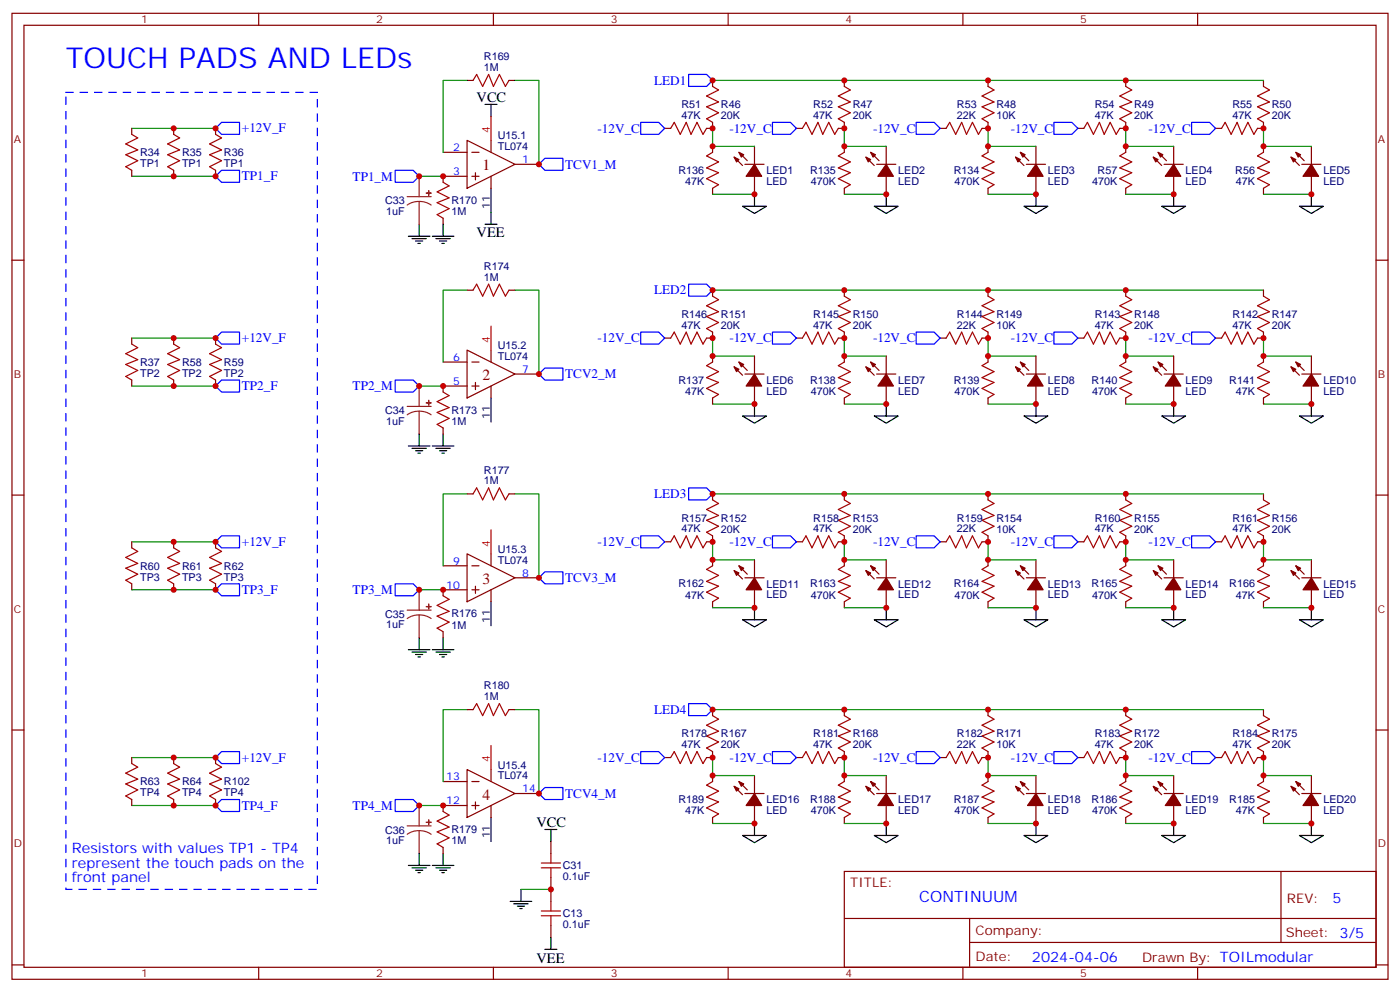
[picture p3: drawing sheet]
<svg xmlns="http://www.w3.org/2000/svg" width="412mm" height="292mm" viewBox="0 0 412 292" stroke-linecap="round" stroke-linejoin="round" font-family="sans-serif">
<g fill="none" stroke="#870000" stroke-width=".35">
<path d="M3.5 3.9h405.4v284.4h-405.4zM7.1 7.4h398.2v277.3h-398.2zM76.2 3.9v3.5M145.3 3.9v3.5M214.5 3.9v3.5M283.6 3.9v3.5M352.8 3.9v3.5M38.8 37.8v1.7M51.2 37.8v1.7M63.5 37.8v1.7M137.6 23.7h1.7M149.9 23.7h1.8"/>
<path d="M195.8 37.8h1.8M209.9 23.7v1.7M209.9 36v1.8h-1.8M234.6 37.8h1.8M248.7 23.7v1.7M248.7 36v1.8h-1.8M276.9 37.8h1.8M291 23.7v1.7M291 36v1.8h-1.7M317.5 37.8h1.8M331.6 23.7v1.7M331.6 36v1.8h-1.8"/>
<path d="M358.1 37.8h1.7M372.2 23.7v1.7M372.2 36v1.8h-1.8M38.8 50.1v1.8M51.2 50.1v1.8M63.5 50.1v1.8M130.5 44.8h7.1M137.6 41.3l14.1 7.1-14.1 7zM137.6 51.9h-7.1v1.8M139 44.8h2.1M139 51.9h2.1M140.1 50.8v2.2"/>
<path d="M144.6 41.3v3.5M144.6 51.9v3.5M151.7 48.4h7M209.9 43.1v1.7M209.9 55.4v1.8M216.3 46.2l2.4 2.5M217.7 44.8l2.4 2.5M219.4 48.4h5.7M222.2 43.1v5.3M222.2 51.9v5.3M248.7 43.1v1.7M248.7 55.4v1.8"/>
<path d="M255.1 46.2l2.4 2.5M256.5 44.8l2.4 2.5M258.2 48.4h5.7M261.1 43.1v5.3M261.1 51.9v5.3M291 43.1v1.7M291 55.4v1.8M299.2 46.2l2.4 2.5M300.6 44.8l2.4 2.5M302.3 48.4h5.7M305.2 43.1v5.3M305.2 51.9v5.3"/>
<path d="M331.6 43.1v1.7M331.6 55.4v1.8M339.7 46.2l2.5 2.5M341.1 44.8l2.5 2.5M342.9 48.4h5.6M345.7 43.1v5.3M345.7 51.9v5.3M372.2 43.1v1.7M372.2 55.4v1.8M380.3 46.2l2.5 2.5M381.7 44.8l2.5 2.5M383.5 48.4h5.6"/>
<path d="M386.3 43.1v5.3M386.3 51.9v5.3M3.5 76.6h3.6M130.5 64.2v1.8M405.3 76.6h3.6M38.8 99.5v1.8M51.2 99.5v1.8M63.5 99.5v1.8M137.6 85.4h1.7M149.9 85.4h1.8M195.8 99.5h1.8M209.9 85.4v1.8"/>
<path d="M209.9 97.8v1.7h-1.8M234.6 99.5h1.8M248.7 85.4v1.8M248.7 97.8v1.7h-1.8M276.9 99.5h1.8M291 85.4v1.8M291 97.8v1.7h-1.7M317.5 99.5h1.8M331.6 85.4v1.8M331.6 97.8v1.7h-1.8M358.1 99.5h1.7M372.2 85.4v1.8"/>
<path d="M372.2 97.8v1.7h-1.8M38.8 111.9v1.7M51.2 111.9v1.7M63.5 111.9v1.7M130.5 106.6h7.1M137.6 103l14.1 7.1-14.1 7.1zM137.6 113.6h-7.1v1.8M139 106.6h2.1M139 113.6h2.1M140.1 112.6v2.1M144.6 103v3.6M144.6 113.6v3.6"/>
<path d="M151.7 110.1h7M209.9 104.8v1.8M209.9 117.2v1.7M216.3 108l2.4 2.5M217.7 106.6l2.4 2.4M219.4 110.1h5.7M222.2 104.8v5.3M222.2 113.6v5.3M248.7 104.8v1.8M248.7 117.2v1.7M255.1 108l2.4 2.5M256.5 106.6l2.4 2.4"/>
<path d="M258.2 110.1h5.7M261.1 104.8v5.3M261.1 113.6v5.3M291 104.8v1.8M291 117.2v1.7M299.2 108l2.4 2.5M300.6 106.6l2.4 2.4M302.3 110.1h5.7M305.2 104.8v5.3M305.2 113.6v5.3M331.6 104.8v1.8M331.6 117.2v1.7"/>
<path d="M339.7 108l2.5 2.5M341.1 106.6l2.5 2.4M342.9 110.1h5.6M345.7 104.8v5.3M345.7 113.6v5.3M372.2 104.8v1.8M372.2 117.2v1.7M380.3 108l2.5 2.5M381.7 106.6l2.5 2.4M383.5 110.1h5.6M386.3 104.8v5.3M386.3 113.6v5.3"/>
<path d="M130.5 126v1.7M3.5 145.7h3.6M38.8 159.5v1.8M51.2 159.5v1.8M63.5 159.5v1.8M137.6 145.4h1.7M149.9 145.4h1.8M195.8 159.5h1.8M209.9 145.4v1.7M209.9 157.7v1.8h-1.8M234.6 159.5h1.8M248.7 145.4v1.7"/>
<path d="M248.7 157.7v1.8h-1.8M276.9 159.5h1.8M291 145.4v1.7M291 157.7v1.8h-1.7M317.5 159.5h1.8M331.6 145.4v1.7M331.6 157.7v1.8h-1.8M358.1 159.5h1.7M372.2 145.4v1.7M372.2 157.7v1.8h-1.8M405.3 145.7h3.6M38.8 171.8v1.8"/>
<path d="M51.2 171.8v1.8M63.5 171.8v1.8M130.5 166.5h7.1M137.6 163l14.1 7.1-14.1 7zM137.6 173.6h-7.1v1.8M139 166.5h2.1M139 173.6h2.1M140.1 172.5v2.2M144.6 163v3.5M144.6 173.6v3.5M151.7 170.1h7M209.9 164.8v1.7"/>
<path d="M209.9 177.1v1.8M216.3 168l2.4 2.4M217.7 166.5l2.4 2.5M219.4 170.1h5.7M222.2 164.8v5.3M222.2 173.6v5.3M248.7 164.8v1.7M248.7 177.1v1.8M255.1 168l2.4 2.4M256.5 166.5l2.4 2.5M258.2 170.1h5.7M261.1 164.8v5.3"/>
<path d="M261.1 173.6v5.3M291 164.8v1.7M291 177.1v1.8M299.2 168l2.4 2.4M300.6 166.5l2.4 2.5M302.3 170.1h5.7M305.2 164.8v5.3M305.2 173.6v5.3M331.6 164.8v1.7M331.6 177.1v1.8M339.7 168l2.5 2.4M341.1 166.5l2.5 2.5"/>
<path d="M342.9 170.1h5.6M345.7 164.8v5.3M345.7 173.6v5.3M372.2 164.8v1.7M372.2 177.1v1.8M380.3 168l2.5 2.4M381.7 166.5l2.5 2.5M383.5 170.1h5.6M386.3 164.8v5.3M386.3 173.6v5.3M130.5 185.9v1.8M3.5 214.9h3.6"/>
<path d="M137.6 208.9h1.7M149.9 208.9h1.8M209.9 208.9v1.7M248.7 208.9v1.7M291 208.9v1.7M331.6 208.9v1.7M372.2 208.9v1.7M405.3 214.9h3.6M38.8 223v1.8M38.8 235.3v1.8M51.2 223v1.8M51.2 235.3v1.8"/>
<path d="M63.5 223v1.8M63.5 235.3v1.8M130.5 230h7.1M137.6 226.5l14.1 7.1-14.1 7zM137.6 237.1h-7.1v1.8M139 230h2.1M139 237.1h2.1M140.1 236v2.2M144.6 226.5v3.5M144.6 237.1v3.5M151.7 233.6h7M195.8 223h1.8"/>
<path d="M209.9 221.2v1.8h-1.8M209.9 228.3v1.7M216.3 231.5l2.4 2.4M217.7 230l2.4 2.5M219.4 233.6h5.7M222.2 228.3v5.3M222.2 237.1v5.3M234.6 223h1.8M248.7 221.2v1.8h-1.8M248.7 228.3v1.7M255.1 231.5l2.4 2.4M256.5 230l2.4 2.5"/>
<path d="M258.2 233.6h5.7M261.1 228.3v5.3M261.1 237.1v5.3M276.9 223h1.8M291 221.2v1.8h-1.7M291 228.3v1.7M299.2 231.5l2.4 2.4M300.6 230l2.4 2.5M302.3 233.6h5.7M305.2 228.3v5.3M305.2 237.1v5.3M317.5 223h1.8"/>
<path d="M331.6 221.2v1.8h-1.8M331.6 228.3v1.7M339.7 231.5l2.5 2.4M341.1 230l2.5 2.5M342.9 233.6h5.6M345.7 228.3v5.3M345.7 237.1v5.3M358.1 223h1.7M372.2 221.2v1.8h-1.8M372.2 228.3v1.7M380.3 231.5l2.5 2.4M381.7 230l2.5 2.5"/>
<path d="M383.5 233.6h5.6M386.3 228.3v5.3M386.3 237.1v5.3M130.5 249.4v1.8M162.3 247.7v3.5M162.3 258.3v7M209.9 240.6v1.8M248.7 256.5h156.6v28.2h-156.6zM248.7 240.6v1.8M291 240.6v1.8M331.6 240.6v1.8M372.2 240.6v1.8"/>
<path d="M377.3 256.5v20.9M162.3 272.4v3.5M248.7 270.4h156.5M285.6 277.4h119.6M285.6 270.4v14.1M3.5 284h3.6M76.2 284.7v3.6M145.3 284.7v3.6M214.5 284.7v3.6M283.6 284.7v3.6M352.8 284.7v3.6M405.3 284h3.6"/>
</g>
<g fill="none" stroke="#000" stroke-width=".35">
<path d="M142.9 30.7h3.5M144.6 30.7v3.6M144.6 55.4v10.6M222.2 57.2v3.5M261.1 57.2v3.5M305.2 57.2v3.5M345.7 57.2v3.5M386.3 57.2v3.5M120.3 69.5h6.3M121.4 70.2h4.2M122.4 70.9h2.1M123.1 71.6h.7"/>
<path d="M123.5 66v3.5M127.4 69.5h6.3M128.4 70.2h4.2M129.5 70.9h2.1M130.2 71.6h.7M130.5 66v3.5M142.9 66h3.5M218.7 60.7h7.1l-3.6 2.1zM257.5 60.7h7.1l-3.5 2.1zM301.6 60.7h7.1l-3.5 2.1zM342.2 60.7h7l-3.5 2.1zM382.8 60.7h7l-3.5 2.1z"/>
<path d="M144.6 117.2v7M222.2 118.9v3.5M261.1 118.9v3.5M305.2 118.9v3.5M345.7 118.9v3.5M386.3 118.9v3.5M120.3 131.3h6.3M121.4 132h4.2M122.4 132.7h2.1M123.1 133.4h.7M123.5 127.7v3.6M127.4 131.3h6.3"/>
<path d="M128.4 132h4.2M129.5 132.7h2.1M130.2 133.4h.7M130.5 127.7v3.6M218.7 122.4h7.1l-3.6 2.2zM257.5 122.4h7.1l-3.5 2.2zM301.6 122.4h7.1l-3.5 2.2zM342.2 122.4h7l-3.5 2.2zM382.8 122.4h7l-3.5 2.2zM144.6 177.1v7.1M222.2 178.9v3.5M261.1 178.9v3.5"/>
<path d="M305.2 178.9v3.5M345.7 178.9v3.5M386.3 178.9v3.5M120.3 191.2h6.3M121.4 191.9h4.2M122.4 192.7h2.1M123.1 193.4h.7M123.5 187.7v3.5M127.4 191.2h6.3M128.4 191.9h4.2M129.5 192.7h2.1M130.2 193.4h.7"/>
<path d="M130.5 187.7v3.5M218.7 182.4h7.1l-3.6 2.1zM257.5 182.4h7.1l-3.5 2.1zM301.6 182.4h7.1l-3.5 2.1zM342.2 182.4h7l-3.5 2.1zM382.8 182.4h7l-3.5 2.1zM120.3 254.7h6.3M121.4 255.4h4.2M122.4 256.2h2.1M123.1 256.9h.7M123.5 251.2v3.5M127.4 254.7h6.3"/>
<path d="M128.4 255.4h4.2M129.5 256.2h2.1M130.2 256.9h.7M130.5 251.2v3.5M144.6 240.6v7.1M160.5 244.2h3.5M162.3 244.2v3.5M218.7 245.9h7.1l-3.6 2.1zM222.2 242.4v3.5M257.5 245.9h7.1l-3.5 2.1zM261.1 242.4v3.5M301.6 245.9h7.1l-3.5 2.1z"/>
<path d="M305.2 242.4v3.5M342.2 245.9h7l-3.5 2.1zM345.7 242.4v3.5M382.8 245.9h7l-3.5 2.1zM386.3 242.4v3.5M150.3 265.3h6.3M151.3 266h4.3M152.4 266.7h2.1M153.1 267.4h.7M153.5 261.8v3.5M160.5 279.4h3.5M162.3 275.9v3.5"/>
</g>
<g fill="none" stroke="#8c2424" stroke-width=".35">
<path d="M119.9 57.9h7.1M123.5 59.3l-1.9 .2-1.7 .9M123.5 59.3l1.8 .2 1.7 .9M123.5 51.9v6M123.5 59.3v6.7M119.9 119.6h7.1M123.5 113.6v6M123.5 121l-1.9 .3-1.7 .8M123.5 121l1.8 .3 1.7 .8M123.5 121v6.7M119.9 179.6h7.1M123.5 173.6v6"/>
<path d="M123.5 181l-1.9 .2-1.7 .9M123.5 181l1.8 .2 1.7 .9M123.5 181v6.7M123.5 237.1v6M119.9 243.1h7.1M123.5 244.5l-1.9 .2-1.7 .9M123.5 244.5l1.8 .2 1.7 .9M123.5 244.5v6.7"/>
</g>
<g fill="#8c2424" stroke="#8c2424" stroke-width=".35">
<path d="M125.6 56.8l1.4 .1z"/>
<path d="M126.3 56.1v1.4z"/>
<path d="M125.6 118.6h1.4z"/>
<path d="M126.3 117.9v1.4z"/>
<path d="M125.6 178.5l1.4 .1z"/>
<path d="M126.3 177.8v1.4z"/>
<path d="M125.6 242l1.4 .1z"/>
<path d="M126.3 241.3v1.4z"/>
</g>
<g fill="none" stroke="#00f" stroke-width=".35">
<path d="M63.5 37.8l1.8-1.8h5.3v3.5h-5.3zM188.7 36h5.3l1.8 1.8-1.8 1.7h-5.3zM202.8 21.9h5.3l1.8 1.8-1.8 1.7h-5.3zM227.5 36h5.3l1.8 1.8-1.8 1.7h-5.3zM269.9 36h5.3l1.7 1.8-1.7 1.7h-5.3zM310.4 36h5.3l1.8 1.8-1.8 1.7h-5.3zM351 36h5.3l1.8 1.8-1.8 1.7h-5.3zM65.3 50.1h5.3v3.6h-5.3l-1.8-1.8zM116.4 50.1h5.3l1.8 1.8-1.8 1.8h-5.3zM158.7 48.4l1.8-1.8h5.3v3.5h-5.3zM63.5 99.5l1.8-1.7h5.3v3.5h-5.3zM188.7 97.8h5.3l1.8 1.7-1.8 1.8h-5.3z"/>
<path d="M202.8 83.6h5.3l1.8 1.8-1.8 1.8h-5.3zM227.5 97.8h5.3l1.8 1.7-1.8 1.8h-5.3zM269.9 97.8h5.3l1.7 1.7-1.7 1.8h-5.3zM310.4 97.8h5.3l1.8 1.7-1.8 1.8h-5.3zM351 97.8h5.3l1.8 1.7-1.8 1.8h-5.3zM63.5 113.6l1.8-1.7h5.3v3.5h-5.3zM116.4 111.9h5.3l1.8 1.7-1.8 1.8h-5.3zM158.7 110.1l1.8-1.8h5.3v3.6h-5.3zM63.5 159.5l1.8-1.8h5.3v3.6h-5.3zM188.7 157.7h5.3l1.8 1.8-1.8 1.8h-5.3zM202.8 143.6h5.3l1.8 1.8-1.8 1.7h-5.3zM227.5 157.7h5.3l1.8 1.8-1.8 1.8h-5.3z"/>
<path d="M269.9 157.7h5.3l1.7 1.8-1.7 1.8h-5.3zM310.4 157.7h5.3l1.8 1.8-1.8 1.8h-5.3zM351 157.7h5.3l1.8 1.8-1.8 1.8h-5.3zM63.5 173.6l1.8-1.8h5.3v3.6h-5.3zM116.4 171.8h5.3l1.8 1.8-1.8 1.8h-5.3zM158.7 170.1l1.8-1.8h5.3v3.5h-5.3zM202.8 207.1h5.3l1.8 1.8-1.8 1.7h-5.3zM63.5 223l1.8-1.8h5.3v3.6h-5.3zM63.5 237.1l1.8-1.8h5.3v3.6h-5.3zM116.4 235.3h5.3l1.8 1.8-1.8 1.8h-5.3zM158.7 233.6l1.8-1.8h5.3v3.5h-5.3zM188.7 221.2h5.3l1.8 1.8-1.8 1.8h-5.3z"/>
<path d="M227.5 221.2h5.3l1.8 1.8-1.8 1.8h-5.3zM269.9 221.2h5.3l1.7 1.8-1.7 1.8h-5.3zM310.4 221.2h5.3l1.8 1.8-1.8 1.8h-5.3zM351 221.2h5.3l1.8 1.8-1.8 1.8h-5.3z"/>
</g>
<path d="M144.6 34.3v7M144.6 96v7M144.6 156v7M144.6 219.5v7" fill="none" stroke="#f00" stroke-width=".35"/>
<g fill="none" stroke="#a10000" stroke-width=".35">
<path d="M38.8 39.5l1.8 1.1-3.6 1.8 3.6 1.7-3.6 1.4 3.6 1.8-3.6 1.8 1.8 1M51.2 39.5l1.7 1.1-3.5 1.8 3.5 1.7-3.5 1.4 3.5 1.8-3.5 1.8 1.8 1M63.5 39.5l1.8 1.1-3.6 1.8 3.6 1.7-3.6 1.4 3.6 1.8-3.6 1.8 1.8 1M139.3 23.7l1.1-1.8 1.8 3.5 1.7-3.5 1.4 3.5 1.8-3.5 1.8 3.5 1-1.7M197.6 37.8l1-1.8 1.8 3.5 1.7-3.5 1.5 3.5 1.7-3.5 1.8 3.5 1-1.7M209.9 25.4l1.8 1.1-3.6 1.8 3.6 1.7-3.6 1.4 3.6 1.8-3.6 1.8 1.8 1M236.4 37.8l1-1.8 1.8 3.5 1.7-3.5 1.5 3.5 1.7-3.5 1.8 3.5 1-1.7M248.7 25.4l1.8 1.1-3.6 1.8 3.6 1.7-3.6 1.4 3.6 1.8-3.6 1.8 1.8 1M278.7 37.8l1.1-1.8 1.7 3.5 1.8-3.5 1.4 3.5 1.8-3.5 1.7 3.5 1.1-1.7M291 25.4l1.8 1.1-3.5 1.8 3.5 1.7-3.5 1.4 3.5 1.8-3.5 1.8 1.7 1M319.3 37.8l1-1.8 1.8 3.5 1.7-3.5 1.5 3.5 1.7-3.5 1.8 3.5 1-1.7M331.6 25.4l1.8 1.1-3.6 1.8 3.6 1.7-3.6 1.4 3.6 1.8-3.6 1.8 1.8 1"/>
<path d="M359.8 37.8l1.1-1.8 1.8 3.5 1.7-3.5 1.4 3.5 1.8-3.5 1.8 3.5 1-1.7M372.2 25.4l1.7 1.1-3.5 1.8 3.5 1.7-3.5 1.4 3.5 1.8-3.5 1.8 1.8 1M130.5 53.7l1.8 1-3.5 1.8 3.5 1.7-3.5 1.5 3.5 1.7-3.5 1.8 1.7 1M209.9 44.8l-1.8 1.1 3.6 1.8-3.6 1.7 3.6 1.4-3.6 1.8 3.6 1.8-1.8 1M248.7 44.8l-1.8 1.1 3.6 1.8-3.6 1.7 3.6 1.4-3.6 1.8 3.6 1.8-1.8 1M291 44.8l-1.7 1.1 3.5 1.8-3.5 1.7 3.5 1.4-3.5 1.8 3.5 1.8-1.8 1M331.6 44.8l-1.8 1.1 3.6 1.8-3.6 1.7 3.6 1.4-3.6 1.8 3.6 1.8-1.8 1M372.2 44.8l-1.8 1.1 3.5 1.8-3.5 1.7 3.5 1.4-3.5 1.8 3.5 1.8-1.7 1M139.3 85.4l1.1-1.8 1.8 3.6 1.7-3.6 1.4 3.6 1.8-3.6 1.8 3.6 1-1.8M197.6 99.5l1-1.7 1.8 3.5 1.7-3.5 1.5 3.5 1.7-3.5 1.8 3.5 1-1.8M209.9 87.2l1.8 1-3.6 1.8 3.6 1.8-3.6 1.4 3.6 1.7-3.6 1.8 1.8 1.1M236.4 99.5l1-1.7 1.8 3.5 1.7-3.5 1.5 3.5 1.7-3.5 1.8 3.5 1-1.8"/>
<path d="M248.7 87.2l1.8 1-3.6 1.8 3.6 1.8-3.6 1.4 3.6 1.7-3.6 1.8 1.8 1.1M278.7 99.5l1.1-1.7 1.7 3.5 1.8-3.5 1.4 3.5 1.8-3.5 1.7 3.5 1.1-1.8M291 87.2l1.8 1-3.5 1.8 3.5 1.8-3.5 1.4 3.5 1.7-3.5 1.8 1.7 1.1M319.3 99.5l1-1.7 1.8 3.5 1.7-3.5 1.5 3.5 1.7-3.5 1.8 3.5 1-1.8M331.6 87.2l1.8 1-3.6 1.8 3.6 1.8-3.6 1.4 3.6 1.7-3.6 1.8 1.8 1.1M359.8 99.5l1.1-1.7 1.8 3.5 1.7-3.5 1.4 3.5 1.8-3.5 1.8 3.5 1-1.8M372.2 87.2l1.7 1-3.5 1.8 3.5 1.8-3.5 1.4 3.5 1.7-3.5 1.8 1.8 1.1M38.8 101.3l1.8 1-3.6 1.8 3.6 1.8-3.6 1.4 3.6 1.7-3.6 1.8 1.8 1.1M51.2 101.3l1.7 1-3.5 1.8 3.5 1.8-3.5 1.4 3.5 1.7-3.5 1.8 1.8 1.1M63.5 101.3l1.8 1-3.6 1.8 3.6 1.8-3.6 1.4 3.6 1.7-3.6 1.8 1.8 1.1M130.5 115.4l1.8 1.1-3.5 1.7 3.5 1.8-3.5 1.4 3.5 1.8-3.5 1.7 1.7 1.1M209.9 106.6l-1.8 1 3.6 1.8-3.6 1.8 3.6 1.4-3.6 1.7 3.6 1.8-1.8 1.1"/>
<path d="M248.7 106.6l-1.8 1 3.6 1.8-3.6 1.8 3.6 1.4-3.6 1.7 3.6 1.8-1.8 1.1M291 106.6l-1.7 1 3.5 1.8-3.5 1.8 3.5 1.4-3.5 1.7 3.5 1.8-1.8 1.1M331.6 106.6l-1.8 1 3.6 1.8-3.6 1.8 3.6 1.4-3.6 1.7 3.6 1.8-1.8 1.1M372.2 106.6l-1.8 1 3.5 1.8-3.5 1.8 3.5 1.4-3.5 1.7 3.5 1.8-1.7 1.1M139.3 145.4l1.1-1.8 1.8 3.5 1.7-3.5 1.4 3.5 1.8-3.5 1.8 3.5 1-1.7M197.6 159.5l1-1.8 1.8 3.6 1.7-3.6 1.5 3.6 1.7-3.6 1.8 3.6 1-1.8M209.9 147.1l1.8 1.1-3.6 1.8 3.6 1.7-3.6 1.4 3.6 1.8-3.6 1.8 1.8 1M236.4 159.5l1-1.8 1.8 3.6 1.7-3.6 1.5 3.6 1.7-3.6 1.8 3.6 1-1.8M248.7 147.1l1.8 1.1-3.6 1.8 3.6 1.7-3.6 1.4 3.6 1.8-3.6 1.8 1.8 1M278.7 159.5l1.1-1.8 1.7 3.6 1.8-3.6 1.4 3.6 1.8-3.6 1.7 3.6 1.1-1.8M291 147.1l1.8 1.1-3.5 1.8 3.5 1.7-3.5 1.4 3.5 1.8-3.5 1.8 1.7 1M319.3 159.5l1-1.8 1.8 3.6 1.7-3.6 1.5 3.6 1.7-3.6 1.8 3.6 1-1.8"/>
<path d="M331.6 147.1l1.8 1.1-3.6 1.8 3.6 1.7-3.6 1.4 3.6 1.8-3.6 1.8 1.8 1M359.8 159.5l1.1-1.8 1.8 3.6 1.7-3.6 1.4 3.6 1.8-3.6 1.8 3.6 1-1.8M372.2 147.1l1.7 1.1-3.5 1.8 3.5 1.7-3.5 1.4 3.5 1.8-3.5 1.8 1.8 1M38.8 161.3l1.8 1-3.6 1.8 3.6 1.7-3.6 1.5 3.6 1.7-3.6 1.8 1.8 1M51.2 161.3l1.7 1-3.5 1.8 3.5 1.7-3.5 1.5 3.5 1.7-3.5 1.8 1.8 1M63.5 161.3l1.8 1-3.6 1.8 3.6 1.7-3.6 1.5 3.6 1.7-3.6 1.8 1.8 1M130.5 175.4l1.8 1-3.5 1.8 3.5 1.8-3.5 1.4 3.5 1.7-3.5 1.8 1.7 1M209.9 166.5l-1.8 1.1 3.6 1.8-3.6 1.7 3.6 1.4-3.6 1.8 3.6 1.8-1.8 1M248.7 166.5l-1.8 1.1 3.6 1.8-3.6 1.7 3.6 1.4-3.6 1.8 3.6 1.8-1.8 1M291 166.5l-1.7 1.1 3.5 1.8-3.5 1.7 3.5 1.4-3.5 1.8 3.5 1.8-1.8 1M331.6 166.5l-1.8 1.1 3.6 1.8-3.6 1.7 3.6 1.4-3.6 1.8 3.6 1.8-1.8 1M372.2 166.5l-1.8 1.1 3.5 1.8-3.5 1.7 3.5 1.4-3.5 1.8 3.5 1.8-1.7 1"/>
<path d="M139.3 208.9l1.1-1.8 1.8 3.5 1.7-3.5 1.4 3.5 1.8-3.5 1.8 3.5 1-1.7M209.9 210.6l1.8 1.1-3.6 1.8 3.6 1.7-3.6 1.4 3.6 1.8-3.6 1.8 1.8 1M248.7 210.6l1.8 1.1-3.6 1.8 3.6 1.7-3.6 1.4 3.6 1.8-3.6 1.8 1.8 1M291 210.6l1.8 1.1-3.5 1.8 3.5 1.7-3.5 1.4 3.5 1.8-3.5 1.8 1.7 1M331.6 210.6l1.8 1.1-3.6 1.8 3.6 1.7-3.6 1.4 3.6 1.8-3.6 1.8 1.8 1M372.2 210.6l1.7 1.1-3.5 1.8 3.5 1.7-3.5 1.4 3.5 1.8-3.5 1.8 1.8 1M38.8 224.8l1.8 1-3.6 1.8 3.6 1.7-3.6 1.5 3.6 1.7-3.6 1.8 1.8 1M51.2 224.8l1.7 1-3.5 1.8 3.5 1.7-3.5 1.5 3.5 1.7-3.5 1.8 1.8 1M63.5 224.8l1.8 1-3.6 1.8 3.6 1.7-3.6 1.5 3.6 1.7-3.6 1.8 1.8 1M130.5 238.9l1.8 1-3.5 1.8 3.5 1.8-3.5 1.4 3.5 1.7-3.5 1.8 1.7 1M197.6 223l1-1.8 1.8 3.6 1.7-3.6 1.5 3.6 1.7-3.6 1.8 3.6 1-1.8M209.9 230l-1.8 1.1 3.6 1.8-3.6 1.7 3.6 1.4-3.6 1.8 3.6 1.8-1.8 1"/>
<path d="M236.4 223l1-1.8 1.8 3.6 1.7-3.6 1.5 3.6 1.7-3.6 1.8 3.6 1-1.8M248.7 230l-1.8 1.1 3.6 1.8-3.6 1.7 3.6 1.4-3.6 1.8 3.6 1.8-1.8 1M278.7 223l1.1-1.8 1.7 3.6 1.8-3.6 1.4 3.6 1.8-3.6 1.7 3.6 1.1-1.8M291 230l-1.7 1.1 3.5 1.8-3.5 1.7 3.5 1.4-3.5 1.8 3.5 1.8-1.8 1M319.3 223l1-1.8 1.8 3.6 1.7-3.6 1.5 3.6 1.7-3.6 1.8 3.6 1-1.8M331.6 230l-1.8 1.1 3.6 1.8-3.6 1.7 3.6 1.4-3.6 1.8 3.6 1.8-1.8 1M359.8 223l1.1-1.8 1.8 3.6 1.7-3.6 1.4 3.6 1.8-3.6 1.8 3.6 1-1.8M372.2 230l-1.8 1.1 3.5 1.8-3.5 1.7 3.5 1.4-3.5 1.8 3.5 1.8-1.7 1M159.5 255.4h5.6M159.5 254h5.6M162.3 251.2v2.8M162.3 255.4v2.9"/>
<path d="M159.5 269.6h5.6M159.5 268.1h5.6M162.3 265.3v2.8M162.3 269.6v2.8"/>
</g>
<g fill="none" stroke="#008700" stroke-width=".35">
<path d="M38.8 37.8h24.7M137.6 23.7h-7.1v21.1M151.7 23.7h7v24.7M209.9 37.8v5.3h12.3M209.9 23.7h162.3M248.7 37.8v5.3h12.4M291 37.8v5.3h14.2M331.6 37.8v5.3h14.1M372.2 37.8v5.3h14.1M38.8 51.9h24.7M123.5 51.9h7M209.9 57.2h12.3"/>
<path d="M248.7 57.2h12.4M291 57.2h14.2M331.6 57.2h14.1M372.2 57.2h14.1M38.8 99.5h24.7M137.6 85.4h-7.1v21.2M151.7 85.4h7v24.7M209.9 99.5v5.3h12.3M209.9 85.4h162.3M248.7 99.5v5.3h12.4M291 99.5v5.3h14.2M331.6 99.5v5.3h14.1"/>
<path d="M372.2 99.5v5.3h14.1M38.8 113.6h24.7M123.5 113.6h7M209.9 118.9h12.3M248.7 118.9h12.4M291 118.9h14.2M331.6 118.9h14.1M372.2 118.9h14.1M38.8 159.5h24.7M137.6 145.4h-7.1v21.1M151.7 145.4h7v24.7M209.9 159.5v5.3h12.3"/>
<path d="M209.9 145.4h162.3M248.7 159.5v5.3h12.4M291 159.5v5.3h14.2M331.6 159.5v5.3h14.1M372.2 159.5v5.3h14.1M38.8 173.6h24.7M123.5 173.6h7M209.9 178.9h12.3M248.7 178.9h12.4M291 178.9h14.2M331.6 178.9h14.1M372.2 178.9h14.1"/>
<path d="M137.6 208.9h-7.1v21.1M151.7 208.9h7v24.7M209.9 208.9h162.3M38.8 223h24.7M38.8 237.1h24.7M123.5 237.1h7M209.9 223v5.3h12.3M248.7 223v5.3h12.4M291 223v5.3h14.2M331.6 223v5.3h14.1M372.2 223v5.3h14.1M209.9 242.4h12.3"/>
<path d="M248.7 242.4h12.4M291 242.4h14.2M331.6 242.4h14.1M372.2 242.4h14.1M153.5 261.8h8.8"/>
</g>
<g fill="#870000" stroke="#870000" stroke-width=".35">
<path d="M217.7 44.8l1.4 .7-.7 .7z"/>
<path d="M216.3 46.2l1.4 .8-.7 .7z"/>
<path d="M222.2 48.4l2.2 3.5h-4.6z"/>
<path d="M256.5 44.8l1.4 .7-.7 .7z"/>
<path d="M255.1 46.2l1.4 .8-.7 .7z"/>
<path d="M261.1 48.4l2.1 3.5h-4.6z"/>
<path d="M341.1 44.8l1.4 .7-.7 .7z"/>
<path d="M339.7 46.2l1.4 .8-.7 .7z"/>
<path d="M345.7 48.4l2.1 3.5h-4.5z"/>
<path d="M300.6 44.8l1.4 .7-.7 .7z"/>
<path d="M299.2 46.2l1.4 .8-.7 .7z"/>
<path d="M305.2 48.4l2.1 3.5h-4.6z"/>
<path d="M381.7 44.8l1.4 .7-.7 .7z"/>
<path d="M380.3 46.2l1.4 .8-.7 .7z"/>
<path d="M386.3 48.4l2.1 3.5h-4.6z"/>
<path d="M381.7 106.6l1.4 .7-.7 .7z"/>
<path d="M380.3 108l1.4 .7-.7 .7z"/>
<path d="M386.3 110.1l2.1 3.5h-4.6z"/>
<path d="M300.6 106.6l1.4 .7-.7 .7z"/>
<path d="M299.2 108l1.4 .7-.7 .7z"/>
<path d="M305.2 110.1l2.1 3.5h-4.6z"/>
<path d="M341.1 106.6l1.4 .7-.7 .7z"/>
<path d="M339.7 108l1.4 .7-.7 .7z"/>
<path d="M345.7 110.1l2.1 3.5h-4.5z"/>
<path d="M256.5 106.6l1.4 .7-.7 .7z"/>
<path d="M255.1 108l1.4 .7-.7 .7z"/>
<path d="M261.1 110.1l2.1 3.5h-4.6z"/>
<path d="M217.7 106.6l1.4 .7-.7 .7z"/>
<path d="M216.3 108l1.4 .7-.7 .7z"/>
<path d="M222.2 110.1l2.2 3.5h-4.6z"/>
<path d="M217.7 166.5l1.4 .8-.7 .7z"/>
<path d="M216.3 168l1.4 .7-.7 .7z"/>
<path d="M222.2 170.1l2.2 3.5h-4.6z"/>
<path d="M256.5 166.5l1.4 .8-.7 .7z"/>
<path d="M255.1 168l1.4 .7-.7 .7z"/>
<path d="M261.1 170.1l2.1 3.5h-4.6z"/>
<path d="M341.1 166.5l1.4 .8-.7 .7z"/>
<path d="M339.7 168l1.4 .7-.7 .7z"/>
<path d="M345.7 170.1l2.1 3.5h-4.5z"/>
<path d="M300.6 166.5l1.4 .8-.7 .7z"/>
<path d="M299.2 168l1.4 .7-.7 .7z"/>
<path d="M305.2 170.1l2.1 3.5h-4.6z"/>
<path d="M381.7 166.5l1.4 .8-.7 .7z"/>
<path d="M380.3 168l1.4 .7-.7 .7z"/>
<path d="M386.3 170.1l2.1 3.5h-4.6z"/>
<path d="M217.7 230l1.4 .8-.7 .7z"/>
<path d="M216.3 231.5l1.4 .7-.7 .7z"/>
<path d="M222.2 233.6l2.2 3.5h-4.6z"/>
<path d="M256.5 230l1.4 .8-.7 .7z"/>
<path d="M255.1 231.5l1.4 .7-.7 .7z"/>
<path d="M261.1 233.6l2.1 3.5h-4.6z"/>
<path d="M341.1 230l1.4 .8-.7 .7z"/>
<path d="M339.7 231.5l1.4 .7-.7 .7z"/>
<path d="M345.7 233.6l2.1 3.5h-4.5z"/>
<path d="M300.6 230l1.4 .8-.7 .7z"/>
<path d="M299.2 231.5l1.4 .7-.7 .7z"/>
<path d="M305.2 233.6l2.1 3.5h-4.6z"/>
<path d="M381.7 230l1.4 .8-.7 .7z"/>
<path d="M380.3 231.5l1.4 .7-.7 .7z"/>
<path d="M386.3 233.6l2.1 3.5h-4.6z"/>
</g>
<path d="M19.4 27.2h74.1v234.6h-74.1z" fill="none" stroke="#00f" stroke-width=".35" stroke-dasharray="2.1 2.1"/>
<g fill="#c00">
<circle cx="158.8" cy="48.4" r=".88"/>
<circle cx="130.5" cy="51.9" r=".88"/>
<circle cx="130.5" cy="113.6" r=".88"/>
<circle cx="158.8" cy="110.1" r=".88"/>
<circle cx="158.8" cy="170.1" r=".88"/>
<circle cx="130.5" cy="173.6" r=".88"/>
<circle cx="158.8" cy="233.6" r=".88"/>
<circle cx="130.5" cy="237.1" r=".88"/>
<circle cx="51.2" cy="37.8" r=".88"/>
<circle cx="51.2" cy="51.9" r=".88"/>
<circle cx="63.5" cy="37.8" r=".88"/>
<circle cx="51.2" cy="99.5" r=".88"/>
<circle cx="51.2" cy="113.6" r=".88"/>
<circle cx="51.2" cy="159.5" r=".88"/>
<circle cx="51.2" cy="173.6" r=".88"/>
<circle cx="63.5" cy="159.5" r=".88"/>
<circle cx="51.2" cy="223" r=".88"/>
<circle cx="51.2" cy="237.1" r=".88"/>
<circle cx="63.5" cy="223" r=".88"/>
<circle cx="63.5" cy="51.9" r=".88"/>
<circle cx="63.5" cy="113.6" r=".88"/>
<circle cx="63.5" cy="99.5" r=".88"/>
<circle cx="63.5" cy="173.6" r=".88"/>
<circle cx="63.5" cy="237.1" r=".88"/>
<circle cx="123.5" cy="173.6" r=".88"/>
<circle cx="123.5" cy="237.1" r=".88"/>
<circle cx="123.5" cy="113.6" r=".88"/>
<circle cx="123.5" cy="51.9" r=".88"/>
<circle cx="162.3" cy="261.8" r=".88"/>
<circle cx="209.9" cy="23.7" r=".88"/>
<circle cx="248.7" cy="23.7" r=".88"/>
<circle cx="291" cy="23.7" r=".88"/>
<circle cx="372.2" cy="37.8" r=".88"/>
<circle cx="331.6" cy="37.8" r=".88"/>
<circle cx="209.9" cy="37.8" r=".88"/>
<circle cx="248.7" cy="37.8" r=".88"/>
<circle cx="291" cy="37.8" r=".88"/>
<circle cx="331.6" cy="23.7" r=".88"/>
<circle cx="209.9" cy="43.1" r=".88"/>
<circle cx="248.7" cy="43.1" r=".88"/>
<circle cx="331.6" cy="43.1" r=".88"/>
<circle cx="372.2" cy="43.1" r=".88"/>
<circle cx="372.2" cy="104.8" r=".88"/>
<circle cx="331.6" cy="104.8" r=".88"/>
<circle cx="291" cy="104.8" r=".88"/>
<circle cx="248.7" cy="104.8" r=".88"/>
<circle cx="209.9" cy="104.8" r=".88"/>
<circle cx="331.6" cy="85.4" r=".88"/>
<circle cx="291" cy="99.5" r=".88"/>
<circle cx="248.7" cy="99.5" r=".88"/>
<circle cx="209.9" cy="99.5" r=".88"/>
<circle cx="331.6" cy="99.5" r=".88"/>
<circle cx="372.2" cy="99.5" r=".88"/>
<circle cx="291" cy="85.4" r=".88"/>
<circle cx="248.7" cy="85.4" r=".88"/>
<circle cx="209.9" cy="85.4" r=".88"/>
<circle cx="209.9" cy="145.4" r=".88"/>
<circle cx="248.7" cy="145.4" r=".88"/>
<circle cx="291" cy="145.4" r=".88"/>
<circle cx="372.2" cy="159.5" r=".88"/>
<circle cx="331.6" cy="159.5" r=".88"/>
<circle cx="209.9" cy="159.5" r=".88"/>
<circle cx="248.7" cy="159.5" r=".88"/>
<circle cx="291" cy="159.5" r=".88"/>
<circle cx="331.6" cy="145.4" r=".88"/>
<circle cx="209.9" cy="164.8" r=".88"/>
<circle cx="248.7" cy="164.8" r=".88"/>
<circle cx="291" cy="164.8" r=".88"/>
<circle cx="331.6" cy="164.8" r=".88"/>
<circle cx="372.2" cy="164.8" r=".88"/>
<circle cx="209.9" cy="208.9" r=".88"/>
<circle cx="248.7" cy="208.9" r=".88"/>
<circle cx="291" cy="208.9" r=".88"/>
<circle cx="372.2" cy="223" r=".88"/>
<circle cx="331.6" cy="223" r=".88"/>
<circle cx="209.9" cy="223" r=".88"/>
<circle cx="248.7" cy="223" r=".88"/>
<circle cx="291" cy="223" r=".88"/>
<circle cx="331.6" cy="208.9" r=".88"/>
<circle cx="209.9" cy="228.3" r=".88"/>
<circle cx="248.7" cy="228.3" r=".88"/>
<circle cx="291" cy="228.3" r=".88"/>
<circle cx="331.6" cy="228.3" r=".88"/>
<circle cx="372.2" cy="228.3" r=".88"/>
<circle cx="386.3" cy="178.9" r=".88"/>
<circle cx="345.7" cy="178.9" r=".88"/>
<circle cx="305.2" cy="178.9" r=".88"/>
<circle cx="261.1" cy="178.9" r=".88"/>
<circle cx="222.3" cy="178.9" r=".88"/>
<circle cx="291" cy="43.1" r=".88"/>
<circle cx="222.3" cy="57.2" r=".88"/>
<circle cx="261.1" cy="57.2" r=".88"/>
<circle cx="305.2" cy="57.2" r=".88"/>
<circle cx="345.7" cy="57.2" r=".88"/>
<circle cx="386.3" cy="57.2" r=".88"/>
<circle cx="386.3" cy="118.9" r=".88"/>
<circle cx="345.7" cy="118.9" r=".88"/>
<circle cx="305.2" cy="118.9" r=".88"/>
<circle cx="261.1" cy="118.9" r=".88"/>
<circle cx="222.3" cy="118.9" r=".88"/>
<circle cx="386.3" cy="242.4" r=".88"/>
<circle cx="345.7" cy="242.4" r=".88"/>
<circle cx="305.2" cy="242.4" r=".88"/>
<circle cx="261.1" cy="242.4" r=".88"/>
<circle cx="222.3" cy="242.4" r=".88"/>
</g>
<text font-size="8.5" fill="#00f" x="19.4" y="20.1">TOUCH PADS AND LEDs</text>
<g font-size="4.6" fill="#800">
<text x="142.2" y="50.1">1</text>
<text x="142.2" y="111.9">2</text>
<text x="142.2" y="171.8">3</text>
<text x="142.2" y="235.3">4</text>
</g>
<text font-size="4.6" fill="#00f" x="270.8" y="265.5">CONTINUUM</text>
<g font-size="4.2">
<text x="140.4" y="30">VCC</text>
<text x="140.4" y="69.9">VEE</text>
<text x="158" y="243.5">VCC</text>
<text x="158" y="283.3">VEE</text>
</g>
<g font-size="4.2" fill="#00f">
<text x="21.2" y="251.2">Resistors with values TP1 - TP4</text>
<text x="21.2" y="255.4">represent the touch pads on the</text>
<text x="21.2" y="259.7">front panel</text>
<text x="392.5" y="265.8">5</text>
<text x="304" y="283.1">2024-04-06</text>
</g>
<g font-size="3.9" fill="#00f">
<text x="192.7" y="25">LED1</text>
<text x="71.3" y="38.9">+12V_F</text>
<text x="176" y="39.1">-12V_C</text>
<text x="214.8" y="39.1">-12V_C</text>
<text x="257.2" y="39.1">-12V_C</text>
<text x="297.7" y="39.1">-12V_C</text>
<text x="338.3" y="39.1">-12V_C</text>
<text x="71.3" y="53">TP1_F</text>
<text x="103.9" y="53.2">TP1_M</text>
<text x="166.5" y="49.6">TCV1_M</text>
<text x="192.7" y="86.7">LED2</text>
<text x="71.3" y="100.8">+12V_F</text>
<text x="176" y="100.8">-12V_C</text>
<text x="214.8" y="100.8">-12V_C</text>
<text x="257.2" y="100.8">-12V_C</text>
<text x="297.7" y="100.8">-12V_C</text>
<text x="338.3" y="100.8">-12V_C</text>
<text x="166.5" y="111.4">TCV2_M</text>
<text x="71.3" y="114.9">TP2_F</text>
<text x="103.9" y="114.9">TP2_M</text>
<text x="192.7" y="146.7">LED3</text>
<text x="71.3" y="160.8">+12V_F</text>
<text x="176" y="160.8">-12V_C</text>
<text x="214.8" y="160.8">-12V_C</text>
<text x="257.2" y="160.8">-12V_C</text>
<text x="297.7" y="160.8">-12V_C</text>
<text x="338.3" y="160.8">-12V_C</text>
<text x="166.5" y="171.3">TCV3_M</text>
<text x="71.3" y="174.9">TP3_F</text>
<text x="103.9" y="174.9">TP3_M</text>
<text x="192.7" y="210.2">LED4</text>
<text x="71.3" y="224.3">+12V_F</text>
<text x="176" y="224.3">-12V_C</text>
<text x="214.8" y="224.3">-12V_C</text>
<text x="257.2" y="224.3">-12V_C</text>
<text x="297.7" y="224.3">-12V_C</text>
<text x="338.3" y="224.3">-12V_C</text>
<text x="71.3" y="238.4">TP4_F</text>
<text x="103.9" y="238.4">TP4_M</text>
<text x="166.5" y="234.8">TCV4_M</text>
</g>
<g font-size="3.9" fill="#800">
<text x="250.5" y="261.1">TITLE:</text>
<text x="379.1" y="265.8">REV:</text>
<text x="287.4" y="275.3">Company:</text>
<text x="378.7" y="275.9">Sheet: 3/5</text>
<text x="287.4" y="283">Date:</text>
<text x="336.4" y="283.1">Drawn By: TOILmodular</text>
</g>
<g font-size="3.2" fill="#800">
<text x="41.6" y="6.9">1</text>
<text x="110.8" y="6.9">2</text>
<text x="179.9" y="6.9">3</text>
<text x="249.1" y="6.9">4</text>
<text x="318.2" y="6.9">5</text>
<text x="4.1" y="42">A</text>
<text x="405.9" y="42">A</text>
<text x="4.1" y="111.2">B</text>
<text x="405.9" y="111.2">B</text>
<text x="4.1" y="180.3">C</text>
<text x="405.9" y="180.3">C</text>
<text x="4.1" y="249.4">D</text>
<text x="405.9" y="249.4">D</text>
<text x="41.6" y="287.7">1</text>
<text x="110.8" y="287.7">2</text>
<text x="179.9" y="287.7">3</text>
<text x="249.1" y="287.7">4</text>
<text x="318.2" y="287.7">5</text>
</g>
<g font-size="3.2" fill="#000080">
<text x="142.5" y="17.7">R169</text>
<text x="142.5" y="20.8">1M</text>
<text x="200.7" y="35">47K</text>
<text x="200.7" y="31.8">R51</text>
<text x="212.4" y="35.1">20K</text>
<text x="212.4" y="31.8">R46</text>
<text x="239.6" y="35">47K</text>
<text x="239.6" y="31.8">R52</text>
<text x="251.2" y="35.1">20K</text>
<text x="251.2" y="31.8">R47</text>
<text x="281.9" y="35">22K</text>
<text x="281.9" y="31.8">R53</text>
<text x="293.5" y="35.1">10K</text>
<text x="293.5" y="31.8">R48</text>
<text x="322.5" y="35">47K</text>
<text x="322.5" y="31.8">R54</text>
<text x="334.1" y="35.1">20K</text>
<text x="334.1" y="31.8">R49</text>
<text x="363" y="35">47K</text>
<text x="363" y="31.8">R55</text>
<text x="374.6" y="35.1">20K</text>
<text x="374.6" y="31.8">R50</text>
<text x="146.6" y="41">U15.1</text>
<text x="41.3" y="45.9">R34</text>
<text x="53.6" y="45.9">R35</text>
<text x="66" y="45.9">R36</text>
<text x="146.6" y="44.2">TL074</text>
<text x="41.3" y="49.2">TP1</text>
<text x="53.6" y="49.2">TP1</text>
<text x="66" y="49.2">TP1</text>
<text x="199.8" y="51.2">R136</text>
<text x="225.8" y="51.2">LED1</text>
<text x="238.7" y="51.2">R135</text>
<text x="264.6" y="51.2">LED2</text>
<text x="281" y="51.2">R134</text>
<text x="308.7" y="51.2">LED3</text>
<text x="323.3" y="51.2">R57</text>
<text x="349.2" y="51.2">LED4</text>
<text x="363.9" y="51.2">R56</text>
<text x="389.8" y="51.2">LED5</text>
<text x="201.8" y="54.5">47K</text>
<text x="225.8" y="54.4">LED</text>
<text x="238.8" y="54.5">470K</text>
<text x="264.6" y="54.4">LED</text>
<text x="281.2" y="54.5">470K</text>
<text x="308.7" y="54.4">LED</text>
<text x="321.7" y="54.5">470K</text>
<text x="349.2" y="54.4">LED</text>
<text x="364.1" y="54.5">47K</text>
<text x="389.8" y="54.4">LED</text>
<text x="113.4" y="60.2">C33</text>
<text x="113.8" y="63.2">1uF</text>
<text x="133" y="63.3">1M</text>
<text x="133" y="60">R170</text>
<text x="142.5" y="82.6">1M</text>
<text x="142.5" y="79.4">R174</text>
<text x="200.7" y="93.6">R146</text>
<text x="212.4" y="93.6">R151</text>
<text x="239.6" y="93.6">R145</text>
<text x="251.2" y="93.6">R150</text>
<text x="281.9" y="93.6">R144</text>
<text x="293.5" y="93.6">R149</text>
<text x="322.5" y="93.6">R143</text>
<text x="334.1" y="93.6">R148</text>
<text x="363" y="93.6">R142</text>
<text x="374.6" y="93.6">R147</text>
<text x="200.7" y="96.7">47K</text>
<text x="212.4" y="96.8">20K</text>
<text x="239.6" y="96.7">47K</text>
<text x="251.2" y="96.8">20K</text>
<text x="281.9" y="96.7">22K</text>
<text x="293.5" y="96.8">10K</text>
<text x="322.5" y="96.7">47K</text>
<text x="334.1" y="96.8">20K</text>
<text x="363" y="96.7">47K</text>
<text x="374.6" y="96.8">20K</text>
<text x="41.3" y="107.7">R37</text>
<text x="53.6" y="107.7">R58</text>
<text x="66" y="107.7">R59</text>
<text x="146.6" y="105.9">TL074</text>
<text x="146.6" y="102.8">U15.2</text>
<text x="41.3" y="110.9">TP2</text>
<text x="53.6" y="110.9">TP2</text>
<text x="66" y="110.9">TP2</text>
<text x="199.8" y="113">R137</text>
<text x="225.8" y="113">LED6</text>
<text x="238.7" y="113">R138</text>
<text x="264.6" y="113">LED7</text>
<text x="281" y="113">R139</text>
<text x="308.7" y="113">LED8</text>
<text x="321.6" y="113">R140</text>
<text x="349.2" y="113">LED9</text>
<text x="362.1" y="113">R141</text>
<text x="389.8" y="113">LED10</text>
<text x="201.8" y="116.2">47K</text>
<text x="225.8" y="116.2">LED</text>
<text x="238.8" y="116.2">470K</text>
<text x="264.6" y="116.2">LED</text>
<text x="281.2" y="116.2">470K</text>
<text x="308.7" y="116.2">LED</text>
<text x="321.7" y="116.2">470K</text>
<text x="349.2" y="116.2">LED</text>
<text x="364.1" y="116.2">47K</text>
<text x="389.8" y="116.2">LED</text>
<text x="113.4" y="121.9">C34</text>
<text x="113.8" y="125">1uF</text>
<text x="133" y="125">1M</text>
<text x="133" y="121.8">R173</text>
<text x="142.5" y="142.6">1M</text>
<text x="142.5" y="139.4">R177</text>
<text x="200.7" y="153.5">R157</text>
<text x="212.4" y="153.5">R152</text>
<text x="239.6" y="153.5">R158</text>
<text x="251.2" y="153.5">R153</text>
<text x="281.9" y="153.5">R159</text>
<text x="293.5" y="153.5">R154</text>
<text x="322.5" y="153.5">R160</text>
<text x="334.1" y="153.5">R155</text>
<text x="363" y="153.5">R161</text>
<text x="374.6" y="153.5">R156</text>
<text x="200.7" y="156.7">47K</text>
<text x="212.4" y="156.8">20K</text>
<text x="239.6" y="156.7">47K</text>
<text x="251.2" y="156.8">20K</text>
<text x="281.9" y="156.7">22K</text>
<text x="293.5" y="156.8">10K</text>
<text x="322.5" y="156.7">47K</text>
<text x="334.1" y="156.8">20K</text>
<text x="363" y="156.7">47K</text>
<text x="374.6" y="156.8">20K</text>
<text x="41.3" y="167.6">R60</text>
<text x="53.6" y="167.6">R61</text>
<text x="66" y="167.6">R62</text>
<text x="146.6" y="165.9">TL074</text>
<text x="146.6" y="162.7">U15.3</text>
<text x="41.3" y="170.9">TP3</text>
<text x="53.6" y="170.9">TP3</text>
<text x="66" y="170.9">TP3</text>
<text x="199.8" y="172.9">R162</text>
<text x="225.8" y="172.9">LED11</text>
<text x="238.7" y="172.9">R163</text>
<text x="264.6" y="172.9">LED12</text>
<text x="281" y="172.9">R164</text>
<text x="308.7" y="172.9">LED13</text>
<text x="321.6" y="172.9">R165</text>
<text x="349.2" y="172.9">LED14</text>
<text x="362.1" y="172.9">R166</text>
<text x="389.8" y="172.9">LED15</text>
<text x="201.8" y="176.2">47K</text>
<text x="225.8" y="176.1">LED</text>
<text x="238.8" y="176.2">470K</text>
<text x="264.6" y="176.1">LED</text>
<text x="281.2" y="176.2">470K</text>
<text x="308.7" y="176.1">LED</text>
<text x="321.7" y="176.2">470K</text>
<text x="349.2" y="176.1">LED</text>
<text x="364.1" y="176.2">47K</text>
<text x="389.8" y="176.1">LED</text>
<text x="113.4" y="181.9">C35</text>
<text x="113.8" y="184.9">1uF</text>
<text x="133" y="185">1M</text>
<text x="133" y="181.7">R176</text>
<text x="142.5" y="202.9">R180</text>
<text x="142.5" y="206.1">1M</text>
<text x="200.7" y="220.2">47K</text>
<text x="200.7" y="217">R178</text>
<text x="212.4" y="220.3">20K</text>
<text x="212.4" y="217">R167</text>
<text x="239.6" y="220.2">47K</text>
<text x="239.6" y="217">R181</text>
<text x="251.2" y="220.3">20K</text>
<text x="251.2" y="217">R168</text>
<text x="281.9" y="220.2">22K</text>
<text x="281.9" y="217">R182</text>
<text x="293.5" y="220.3">10K</text>
<text x="293.5" y="217">R171</text>
<text x="322.5" y="220.2">47K</text>
<text x="322.5" y="217">R183</text>
<text x="334.1" y="220.3">20K</text>
<text x="334.1" y="217">R172</text>
<text x="363" y="220.2">47K</text>
<text x="363" y="217">R184</text>
<text x="374.6" y="220.3">20K</text>
<text x="374.6" y="217">R175</text>
<text x="146.6" y="226.2">U15.4</text>
<text x="41.3" y="231.1">R63</text>
<text x="53.6" y="231.1">R64</text>
<text x="66" y="231.1">R102</text>
<text x="146.6" y="229.4">TL074</text>
<text x="41.3" y="234.4">TP4</text>
<text x="53.6" y="234.4">TP4</text>
<text x="66" y="234.4">TP4</text>
<text x="199.8" y="236.4">R189</text>
<text x="201.8" y="239.7">47K</text>
<text x="225.8" y="239.6">LED</text>
<text x="225.8" y="236.4">LED16</text>
<text x="238.7" y="236.4">R188</text>
<text x="238.8" y="239.7">470K</text>
<text x="264.6" y="239.6">LED</text>
<text x="264.6" y="236.4">LED17</text>
<text x="281" y="236.4">R187</text>
<text x="281.2" y="239.7">470K</text>
<text x="308.7" y="239.6">LED</text>
<text x="308.7" y="236.4">LED18</text>
<text x="321.6" y="236.4">R186</text>
<text x="321.7" y="239.7">470K</text>
<text x="349.2" y="239.6">LED</text>
<text x="349.2" y="236.4">LED19</text>
<text x="362.1" y="236.4">R185</text>
<text x="364.1" y="239.7">47K</text>
<text x="389.8" y="239.6">LED</text>
<text x="389.8" y="236.4">LED20</text>
<text x="113.4" y="245.4">C36</text>
<text x="133" y="245.2">R179</text>
<text x="113.8" y="248.4">1uF</text>
<text x="133" y="248.5">1M</text>
<text x="165.8" y="255.9">C31</text>
<text x="165.8" y="259.1">0.1uF</text>
<text x="165.8" y="273.2">0.1uF</text>
<text x="165.8" y="270">C13</text>
</g>
<g font-size="3.2" fill="#f00">
<text x="144.3" y="39.2" transform="rotate(-90 144.3 39.2)">4</text>
<text x="144.3" y="100.9" transform="rotate(-90 144.3 100.9)">4</text>
<text x="144.3" y="160.9" transform="rotate(-90 144.3 160.9)">4</text>
<text x="144.3" y="224.4" transform="rotate(-90 144.3 224.4)">4</text>
</g>
<g font-size="3.2" fill="#00f">
<text x="133.5" y="44.5">2</text>
<text x="133.5" y="51.5">3</text>
<text x="153.8" y="48">1</text>
<text x="133.5" y="106.2">6</text>
<text x="133.5" y="113.3">5</text>
<text x="153.8" y="109.7">7</text>
<text x="133.5" y="166.2">9</text>
<text x="131.4" y="173.2">10</text>
<text x="153.8" y="169.7">8</text>
<text x="131.4" y="229.7">13</text>
<text x="153.8" y="233.2">14</text>
<text x="131.4" y="236.7">12</text>
</g>
<g font-size="3.2">
<text x="144.3" y="61.6" transform="rotate(-90 144.3 61.6)">11</text>
<text x="144.3" y="123.3" transform="rotate(-90 144.3 123.3)">11</text>
<text x="144.3" y="183.3" transform="rotate(-90 144.3 183.3)">11</text>
<text x="144.3" y="246.8" transform="rotate(-90 144.3 246.8)">11</text>
</g>
</svg>
